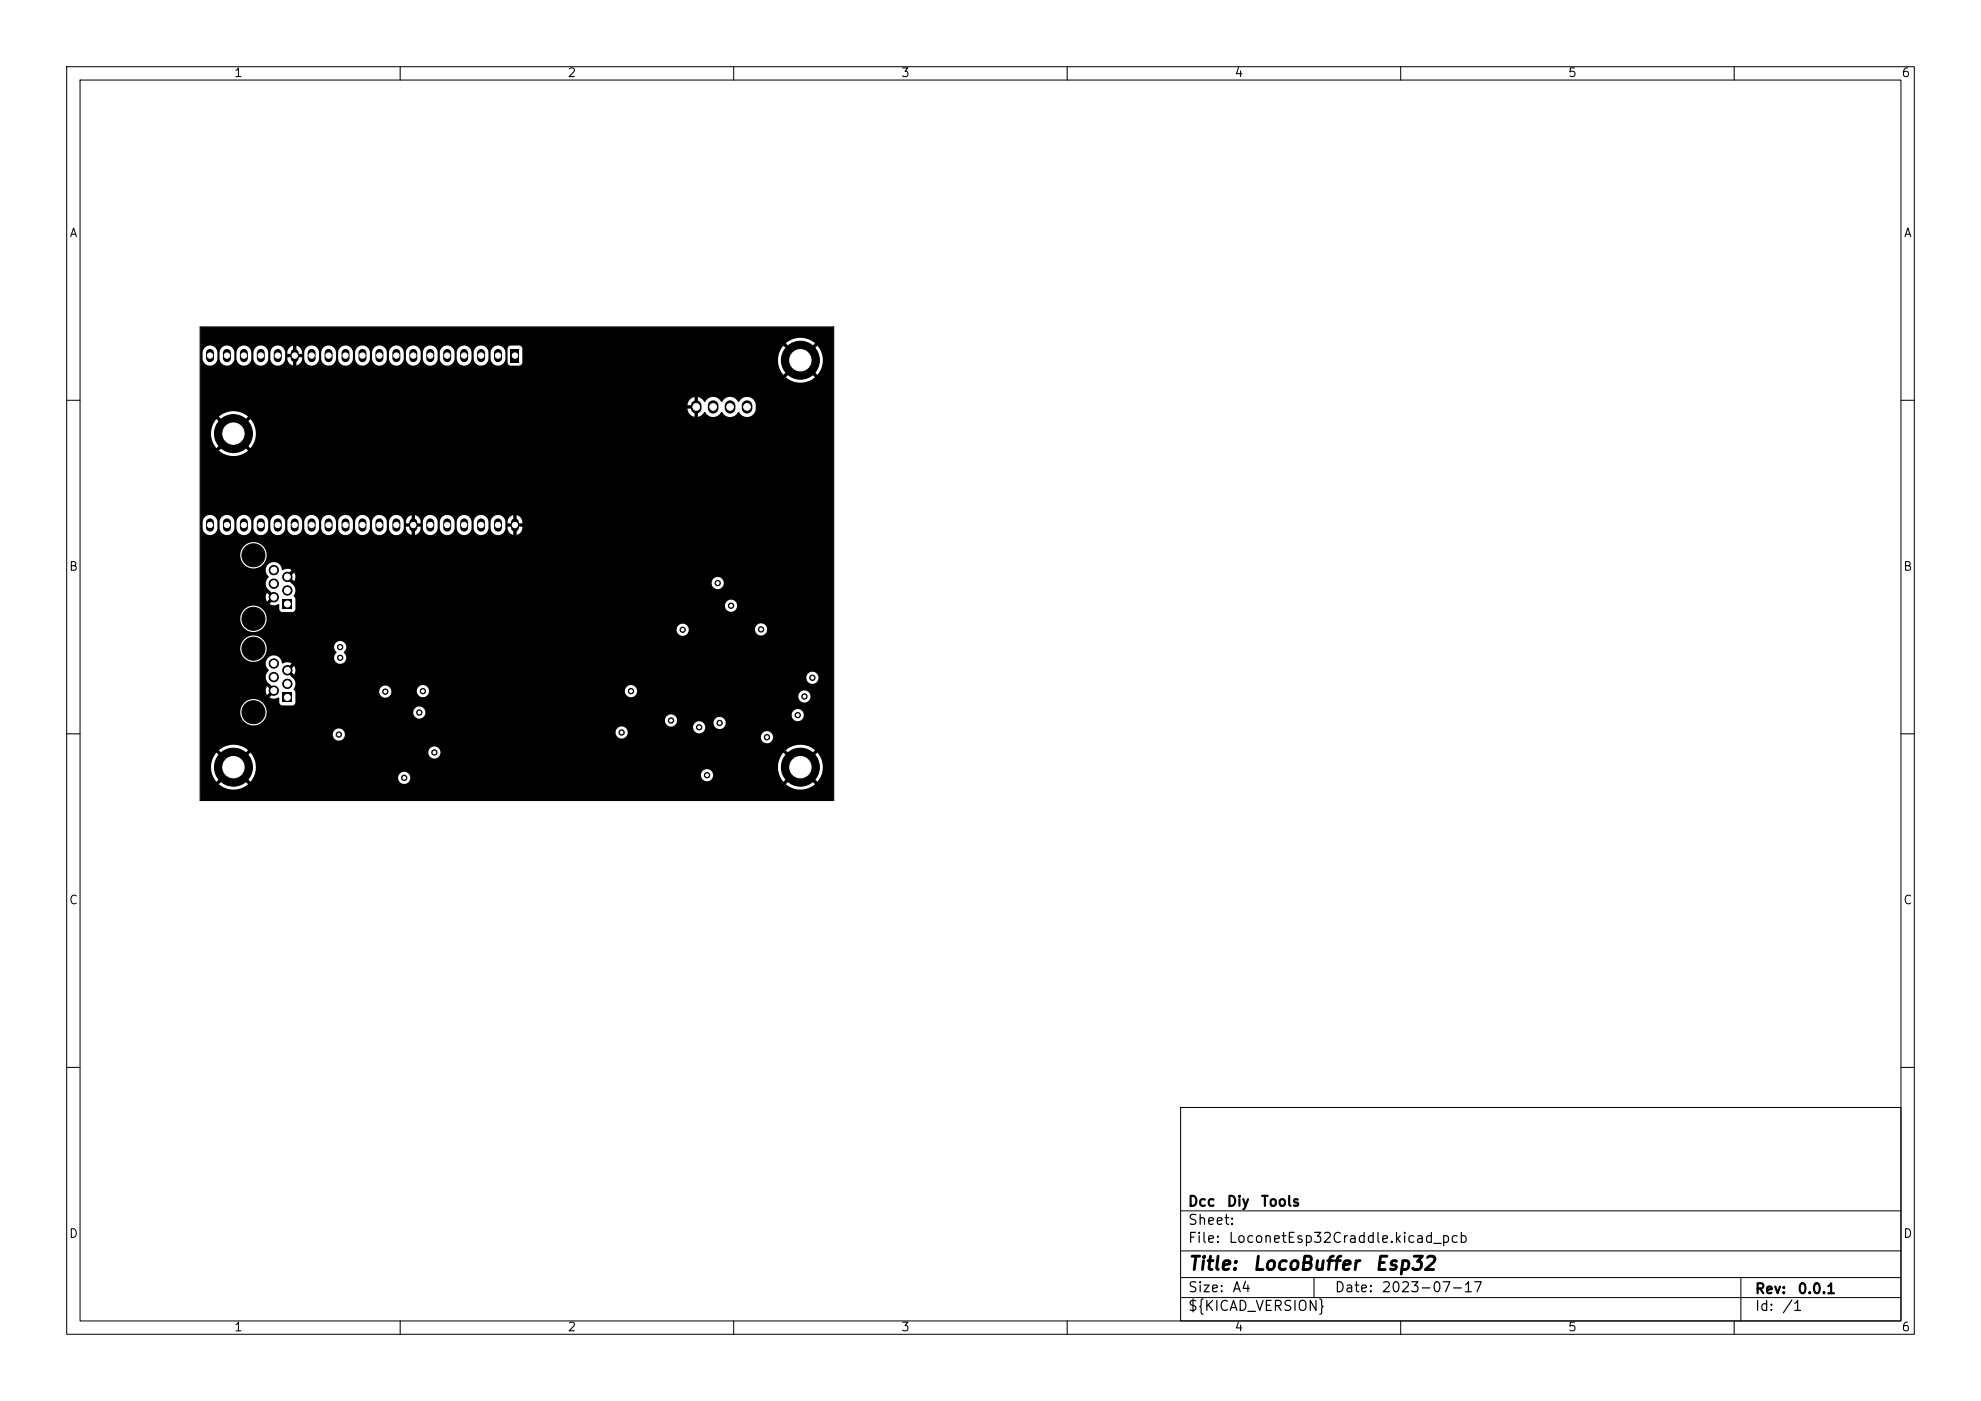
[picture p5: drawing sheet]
<svg xmlns="http://www.w3.org/2000/svg" width="297mm" height="210mm" viewBox="0 0 297 210" stroke-linecap="round" stroke-linejoin="round" font-family="sans-serif">
<g fill="none" stroke="#000" stroke-width=".15">
<path d="M10 10h277v190h-277zM12 12h273v186h-273zM60 10v2M110 10v2M160 10v2M210 10v2M260 10v2M30 49h95v71h-95zM10 60h2M285 60h2M10 110h2M285 110h2"/>
<path d="M10 160h2M177 166h108v32h-108zM285 160h2M60 198v2M110 198v2M160 198v2M177 194.5h108M177 191.5h108M177 187.5h108M177 181.5h108M197 191.5v3M210 198v2"/>
<path d="M260 198v2M261 191.5v6.5"/>
</g>
<path d="M76.6 52.3h1.2v2h-1.2zM30 49.1l94.8-.1 .2 .2-.1 70.8h-94.8l-.1-5.2h1.6a3.3 3.3 0 0 0 .9 2.4l1.2-1.3 .4 .4-1.3 1.2 .2 .2a3.4 3.4 0 0 0 4.2-.2l-1.3-1.2 .4-.4 1.2 1.3 .5-.7h21.7v.2a.91 .91 0 0 0 1.2 .8 .91 .91 0 0 0 .5-1.4h43.7v.2a.91 .91 0 0 0 1.4 .7 .91 .91 0 0 0 0-1.6 .91 .91 0 0 0-1.4 .7l-43.8-.1a.91 .91 0 0 0-1-.3 .91 .91 0 0 0-.6 .8h-21.7l.3-.7 .1-1h78.2l.2 1.3 .7 1.1 1.2-1.3 .4 .4-1.3 1.2a3.3 3.3 0 0 0 4.4 0l-1.3-1.2 .4-.4 1.2 1.3 .2-.2a3.4 3.4 0 0 0-.2-4.2l-1.2 1.3-.4-.4 1.3-1.2-.2-.2a3.4 3.4 0 0 0-4.2 .2l1.3 1.2-.4 .4-1.2-1.3-.7 1.1-.2 .9h-78.2l-.2-.9-.7-1.1-1.2 1.3-.4-.4 1-1h27.3a.91 .91 0 0 0 1.2 1 .91 .91 0 0 0 .3-1.6 .91 .91 0 0 0-1.4 .4l-.1 .2h-27.3l.3-.2-.2-.2a3.4 3.4 0 0 0-4.2 .2l1.3 1.2-.4 .4-1.2-1.3-.7 1.1-.2 .9h-1.6v-4.8h19.9v.2a.91 .91 0 0 0 1.1 .8 .91 .91 0 0 0 .6-1.3h40.7v.2a.91 .91 0 0 0 .6 .8 .91 .91 0 0 0 1-.3h20.2v.2a.91 .91 0 0 0 1.4 .7 .91 .91 0 0 0 0-1.6 .91 .91 0 0 0-1.4 .7h-20.2a.91 .91 0 0 0-.4-1.5h10.4v.2a.91 .91 0 0 0 1.4 .7 .91 .91 0 0 0 0-1.5h1.7v.2a.91 .91 0 0 0 1.4 .6 .91 .91 0 0 0 0-1.5 .91 .91 0 0 0-1.4 .7h-1.7l-.2-.2a.91 .91 0 0 0-1.2 .8h-10.4a.91 .91 0 0 0-1.2 .8h-40.7a.91 .91 0 0 0-1-.5 .91 .91 0 0 0-.7 .8h-19.9v-3.4h6v.3a1.98 1.98 0 0 0 1.5 1.8 1.98 1.98 0 0 0 2.1-.8h60.1v.2a.91 .91 0 0 0 .9 .8 .91 .91 0 0 0 .9-.8 .91 .91 0 0 0-.7-1h17.9v.2a.91 .91 0 0 0 1.4 .7 .91 .91 0 0 0 0-1.6 .91 .91 0 0 0-1.4 .7h-17.9a.91 .91 0 0 0-1.1 .8h-60.1l.3-.5 .1-.7h22a.91 .91 0 0 0 1.2 1 .91 .91 0 0 0 .3-1.6 .91 .91 0 0 0-1.5 .4v.2h-22a1.98 1.98 0 0 0-2-1.9 1.98 1.98 0 0 0-2 1.8h-6v-5.2h9.8v.2a1.21 1.21 0 0 0 .6 .9l.6 .6-.3 .2-.1 .1-.6-.5a1.2 1.2 0 0 0 0 1.3l.6-.6 .1 .2 .3 .2-.6 .6 .6 .1 .8-.1 .1 .9 .4 .2h1.5l.3-.1 .2-.3-.1-1.7h12.7a.91 .91 0 0 0 .9 1 .91 .91 0 0 0 .9-1.1h3.8v.2a.91 .91 0 0 0 1 .8 .91 .91 0 0 0 .8-1h29.4v.2a.91 .91 0 0 0 1.5 .6h24.5v.2a.91 .91 0 0 0 1.4 .7 .91 .91 0 0 0 0-1.6 .91 .91 0 0 0-1.4 .7h-24.5a.91 .91 0 0 0-.2-1.5 .91 .91 0 0 0-1.3 .7h-29.4v-.2a.91 .91 0 0 0-1-.6 .91 .91 0 0 0-.8 .8h-3.8l-.1-.1a.91 .91 0 0 0-.9-.6 .91 .91 0 0 0-.8 .8h-12.7l-.2-.4a1.2 1.2 0 0 0-.2-1.7h77.1v.2a.91 .91 0 0 0 1.4 .7 .91 .91 0 0 0 0-1.6 .91 .91 0 0 0-1.4 .7h-77.1l-.6-.6 .2-.1 .1-.2 .6 .5a1.2 1.2 0 0 0 0-1.3l-.6 .6-.1-.2-.2-.2 .5-.6a2.07 2.07 0 0 0-1.4 0 1.23 1.23 0 0 0-1.7-1 1.23 1.23 0 0 0-.3 2v.1l-.3 .4-.2 .5h-9.8v-4.3h6a1.98 1.98 0 0 0 2.1 2.1 1.98 1.98 0 0 0 1.8-2.3h10.2v.4l.4 .5-.1 .1a.91 .91 0 0 0-.1 1.3 .91 .91 0 0 0 1.4 0 .91 .91 0 0 0-.1-1.3l-.1-.1a.99 .99 0 0 0 .4-1 .99 .99 0 0 0-.8-.7 .91 .91 0 0 0-1 .8h-10.2a1.98 1.98 0 0 0-2-1.6 1.98 1.98 0 0 0-1.9 1.8h-6v-4.5h6v.3a1.98 1.98 0 0 0 3.2 1.4h62.2v.2a.91 .91 0 0 0 1.1 .8 .91 .91 0 0 0 .7-1h10v.1a.91 .91 0 0 0 1.4 .7 .91 .91 0 0 0 0-1.5 .91 .91 0 0 0-1.4 .7l-10-.1a.91 .91 0 0 0-.9-.7 .91 .91 0 0 0-.9 .8h-62.2h.1a1.98 1.98 0 0 0-.4-3.3 1.98 1.98 0 0 0-2.9 1.6h-6v-5.2h9.8v.2a1.21 1.21 0 0 0 .6 .9l.6 .6-.3 .2-.1 .1-.6-.5a1.2 1.2 0 0 0 0 1.3l.6-.6 .2 .3 .2 .1-.6 .5 .6 .2 .8-.1 .1 .9 .4 .2h1.7l.3-.4v-.6h64.4a.91 .91 0 0 0 1.2 1 .91 .91 0 0 0 .3-1.6 .91 .91 0 0 0-1.5 .4v.2h-64.4v-1a.38 .38 0 0 1-.1-.7 1.35 1.35 0 0 0-.6-1.7h63.1v.2a.91 .91 0 0 0 1.4 .7 .91 .91 0 0 0 0-1.6 .91 .91 0 0 0-1.4 .7h-63.1l-.4-.4 .2-.1 .1-.2 .6 .5a1.2 1.2 0 0 0 0-1.3l-.6 .6-.1-.2-.2-.2 .5-.6a2.07 2.07 0 0 0-1.4 0 1.23 1.23 0 0 0-1.7-1.1 1.23 1.23 0 0 0-.3 2.1v.1l-.3 .4-.2 .5h-9.8v-4.3h6v.3a1.98 1.98 0 0 0 3 1.5 1.98 1.98 0 0 0 0-3.4 1.98 1.98 0 0 0-3 1.6h-6v-4.9h.4v1a1.11 1.11 0 0 0 1.1 1 1.11 1.11 0 0 0 1.1-1v-1h.3v1.2a1.11 1.11 0 0 0 1.2 .8 1.11 1.11 0 0 0 1-1v-1h.4v1.2a1.11 1.11 0 0 0 1.2 .8 1.11 1.11 0 0 0 1-1v-1h.3v1.2a1.11 1.11 0 0 0 1.2 .8 1.11 1.11 0 0 0 1-1v-1h.3l.1 1.2a1.11 1.11 0 0 0 1.1 .8 1.11 1.11 0 0 0 1.1-1v-1h.3v1.2a1.11 1.11 0 0 0 1.2 .8 1.11 1.11 0 0 0 1-1v-1h.3v1.2a1.11 1.11 0 0 0 1.2 .8 1.11 1.11 0 0 0 1-1v-1h.4v1.2a1.11 1.11 0 0 0 1.2 .8 1.11 1.11 0 0 0 1-1v-1h.3v1.2a1.11 1.11 0 0 0 1.2 .8 1.11 1.11 0 0 0 1-1v-1h.3l.1 1.2a1.11 1.11 0 0 0 1.1 .8 1.11 1.11 0 0 0 1.1-1v-1h.3v1.2a1.11 1.11 0 0 0 1.2 .8 1.11 1.11 0 0 0 1-1v-1h.3v1.2a1.11 1.11 0 0 0 1.2 .8 1.11 1.11 0 0 0 1-1v-1h.4v.2h.8l-.1 .2 .1 .4h-.8a1.12 1.12 0 0 0 .8 1.2v-1.2l.2 .1 .3-.1v1.2a1.12 1.12 0 0 0 .9-1.2h-.8l.1-.2-.1-.4h.8v-.2h.3v1a1.11 1.11 0 0 0 1.1 1 1.11 1.11 0 0 0 1.1-1v-1h.3l.1 1.2a1.11 1.11 0 0 0 1.1 .8 1.11 1.11 0 0 0 1.1-1v-1h.3v1.2a1.11 1.11 0 0 0 1.2 .8 1.11 1.11 0 0 0 1-1v-1h.3v1.2a1.11 1.11 0 0 0 1.2 .8 1.11 1.11 0 0 0 1-1v-1h.4v1.2a1.11 1.11 0 0 0 1.2 .8 1.11 1.11 0 0 0 1-1v-1h.3v.2h.8l-.1 .2 .1 .4h-.8a1.12 1.12 0 0 0 .8 1.2v-1.2l.3 .1 .3-.1v1.2a1.12 1.12 0 0 0 .8-1.2h-.8l.1-.2-.1-.4h.8v-.2a1.11 1.11 0 0 0-.8-1v1.2l-.2-.1-.4 .1v-1.2a1.11 1.11 0 0 0-.8 1h-.3l-.1-.2a1.11 1.11 0 0 0-1.1-.8 1.11 1.11 0 0 0-1 1h-.4v-.2a1.11 1.11 0 0 0-1.2-.8 1.11 1.11 0 0 0-1 1h-.3v-.2a1.11 1.11 0 0 0-1.2-.8 1.11 1.11 0 0 0-1 1h-.3l-.1-.2a1.11 1.11 0 0 0-1.1-.8 1.11 1.11 0 0 0-1.1 1h-.3v-.2a1.11 1.11 0 0 0-1.2-.8 1.11 1.11 0 0 0-1 1h-.3l-.1-.2a1.11 1.11 0 0 0-.8-.8v1.2l-.2-.1-.3 .1v-1.2a1.11 1.11 0 0 0-.8 1h-.4v-.2a1.11 1.11 0 0 0-1.2-.8 1.11 1.11 0 0 0-1 1h-.3v-.2a1.11 1.11 0 0 0-1.2-.8 1.11 1.11 0 0 0-1 1h-.3l-.1-.2a1.11 1.11 0 0 0-1.1-.8 1.11 1.11 0 0 0-1.1 1h-.3v-.2a1.11 1.11 0 0 0-1.2-.8 1.11 1.11 0 0 0-1 1h-.3l-.1-.2a1.11 1.11 0 0 0-1.1-.8 1.11 1.11 0 0 0-1 1h-.4v-.2a1.11 1.11 0 0 0-1.2-.8 1.11 1.11 0 0 0-1 1h-.3v-.2a1.11 1.11 0 0 0-1.2-.8 1.11 1.11 0 0 0-1 1h-.3l-.1-.2a1.11 1.11 0 0 0-1.1-.8 1.11 1.11 0 0 0-1.1 1h-.3v-.2a1.11 1.11 0 0 0-1.2-.8 1.11 1.11 0 0 0-1 1h-.3l-.1-.2a1.11 1.11 0 0 0-1.1-.8 1.11 1.11 0 0 0-1 1h-.4a1.11 1.11 0 0 0-1.1-1 1.11 1.11 0 0 0-1.1 1h-.3v-.2a1.11 1.11 0 0 0-1.2-.8 1.11 1.11 0 0 0-1 1h-.4v-13.4h1.6l.2 1.3 .7 1.1 1.2-1.3 .4 .4-1.3 1.2a3.3 3.3 0 0 0 4.4 0l-1.3-1.2 .4-.4 1.2 1.3 .2-.2a3.4 3.4 0 0 0-.2-4.2l-1.2 1.3-.4-.4 1.3-1.2-.2-.2a3.4 3.4 0 0 0-4.2 .2l1.3 1.2-.4 .4-1.2-1.3-.7 1.1-.2 .9h-1.6v-4.1h73.9v.6h-.8a1.3 1.3 0 0 0 1 1.2v-1.1h.5v1.1l.6-.3 .5-.5a1.43 1.43 0 0 0 2.5 0 1.43 1.43 0 0 0 2.5 0 1.36 1.36 0 0 0 1.5 .8 1.36 1.36 0 0 0 1.1-1.2v-.8a1.37 1.37 0 0 0-1.2-1 1.37 1.37 0 0 0-1.4 .8 1.43 1.43 0 0 0-2.5 0 1.43 1.43 0 0 0-2.6 0l-.4-.5-.6-.3v1.1h-.5v-1.1a1.3 1.3 0 0 0-1 1.2h-73.1v-7.9h.4v1a1.11 1.11 0 0 0 1.1 1 1.11 1.11 0 0 0 1.1-1v-1h.3v1.2a1.11 1.11 0 0 0 1.2 .8 1.11 1.11 0 0 0 1-1v-1h.4v1.2a1.11 1.11 0 0 0 1.2 .8 1.11 1.11 0 0 0 1-1v-1h.3v1.2a1.11 1.11 0 0 0 1.2 .8 1.11 1.11 0 0 0 1-1v-1h.3l.1 1.2a1.11 1.11 0 0 0 1.1 .8 1.11 1.11 0 0 0 1.1-1v-1h.3v.2h.8l-.1 .2 .1 .4h-.8a1.12 1.12 0 0 0 .8 1.2v-1.2l.2 .1 .3-.1v1.2a1.12 1.12 0 0 0 .9-1.2h-.8l.1-.2-.1-.4h.8v-.2h.3v1a1.11 1.11 0 0 0 1.1 1 1.11 1.11 0 0 0 1.1-1v-1h.4v1.2a1.11 1.11 0 0 0 1.2 .8 1.11 1.11 0 0 0 1-1v-1h.3v1.2a1.11 1.11 0 0 0 1.2 .8 1.11 1.11 0 0 0 1-1v-1h.3l.1 1.2a1.11 1.11 0 0 0 1.1 .8 1.11 1.11 0 0 0 1.1-1v-1h.3v1.2a1.11 1.11 0 0 0 1.2 .8 1.11 1.11 0 0 0 1-1v-1h.3v1.2a1.11 1.11 0 0 0 1.2 .8 1.11 1.11 0 0 0 1-1v-1h.4v1.2a1.11 1.11 0 0 0 1.2 .8 1.11 1.11 0 0 0 1-1v-1h.3v1.2a1.11 1.11 0 0 0 1.2 .8 1.11 1.11 0 0 0 1-1v-1h.3l.1 1.2a1.11 1.11 0 0 0 1.1 .8 1.11 1.11 0 0 0 1.1-1v-1h.3v1.2a1.11 1.11 0 0 0 1.2 .8 1.11 1.11 0 0 0 1-1v-1h.3v1.2a1.11 1.11 0 0 0 1.2 .8 1.11 1.11 0 0 0 1-1v-1h.4v1.2a1.11 1.11 0 0 0 1.2 .8 1.11 1.11 0 0 0 1-1v-1l-.2-.5h.5v2.1l.1 .3 .4 .1h1.4l.3-.4v-.6h38.3l.2 1.3 .7 1.1 1.2-1.3 .4 .4-1.3 1.2a3.3 3.3 0 0 0 4.4 0l-1.3-1.2 .4-.4 1.2 1.3 .2-.2a3.4 3.4 0 0 0-.2-4.2l-1.2 1.3-.4-.4 1.3-1.2-.2-.2a3.4 3.4 0 0 0-4.2 .2l1.3 1.2-.4 .4-1.2-1.3-.7 1.1-.2 .9h-38.3v-1.6l-.3-.4h-1.5l-.3 .1-.1 .4h-.5a1.11 1.11 0 0 0-1.2-.5 1.11 1.11 0 0 0-.8 1h-.4v-.2a1.11 1.11 0 0 0-1.2-.8 1.11 1.11 0 0 0-1 1h-.3v-.2a1.11 1.11 0 0 0-1.2-.8 1.11 1.11 0 0 0-1 1h-.3l-.1-.2a1.11 1.11 0 0 0-1.1-.8 1.11 1.11 0 0 0-1.1 1h-.3v-.2a1.11 1.11 0 0 0-1.2-.8 1.11 1.11 0 0 0-1 1h-.3l-.1-.2a1.11 1.11 0 0 0-1.1-.8 1.11 1.11 0 0 0-1 1h-.4v-.2a1.11 1.11 0 0 0-1.2-.8 1.11 1.11 0 0 0-1 1h-.3v-.2a1.11 1.11 0 0 0-1.2-.8 1.11 1.11 0 0 0-1 1h-.3l-.1-.2a1.11 1.11 0 0 0-1.1-.8 1.11 1.11 0 0 0-1.1 1h-.3v-.2a1.11 1.11 0 0 0-1.2-.8 1.11 1.11 0 0 0-1 1h-.3l-.1-.2a1.11 1.11 0 0 0-1.1-.8 1.11 1.11 0 0 0-1 1h-.4v-.2a1.11 1.11 0 0 0-1.2-.8 1.11 1.11 0 0 0-1 1h-.3v-.2a1.11 1.11 0 0 0-.9-.8v1.2l-.2-.1-.3 .1v-1.2a1.11 1.11 0 0 0-.8 1h-.3l-.1-.2a1.11 1.11 0 0 0-1.1-.8 1.11 1.11 0 0 0-1.1 1h-.3v-.2a1.11 1.11 0 0 0-1.2-.8 1.11 1.11 0 0 0-1 1h-.3l-.1-.2a1.11 1.11 0 0 0-1.1-.8 1.11 1.11 0 0 0-1 1h-.4v-.2a1.11 1.11 0 0 0-1.2-.8 1.11 1.11 0 0 0-1 1h-.3v-.2a1.11 1.11 0 0 0-1.2-.8 1.11 1.11 0 0 0-1 1h-.4zM42.4 89.8h1.4v1.4h-1.4zM42.4 103.8h1.4v1.4h-1.4z" fill="#000"/>
<g fill="#000" stroke="#000" stroke-width=".15">
<circle cx="120" cy="54" r="2.85"/>
<circle cx="35" cy="65" r="2.85"/>
<circle cx="38" cy="83.2" r="1.72"/>
<circle cx="38" cy="92.8" r="1.72"/>
<circle cx="38" cy="97.2" r="1.72"/>
<circle cx="41" cy="87.5" r=".7"/>
<circle cx="41" cy="99.5" r=".7"/>
<circle cx="41" cy="85.5" r=".7"/>
<circle cx="41" cy="89.5" r=".7"/>
<circle cx="43.1" cy="88.5" r=".7"/>
<circle cx="43.1" cy="86.5" r=".7"/>
<circle cx="51" cy="97" r=".4"/>
<circle cx="51" cy="98.6" r=".4"/>
<circle cx="102.3" cy="94.4" r=".4"/>
<circle cx="107.6" cy="87.4" r=".4"/>
<circle cx="109.6" cy="90.8" r=".4"/>
<circle cx="114.1" cy="94.3" r=".4"/>
<circle cx="35" cy="115" r="2.85"/>
<circle cx="38" cy="106.8" r="1.72"/>
<circle cx="41" cy="101.5" r=".7"/>
<circle cx="41" cy="103.5" r=".7"/>
<circle cx="43.1" cy="102.5" r=".7"/>
<circle cx="43.1" cy="100.5" r=".7"/>
<circle cx="50.8" cy="110.1" r=".4"/>
<circle cx="57.8" cy="103.7" r=".4"/>
<circle cx="60.6" cy="116.6" r=".4"/>
<circle cx="62.9" cy="106.8" r=".4"/>
<circle cx="63.4" cy="103.6" r=".4"/>
<circle cx="65.1" cy="112.8" r=".4"/>
<circle cx="93.2" cy="109.8" r=".4"/>
<circle cx="94.6" cy="103.6" r=".4"/>
<circle cx="100.6" cy="108" r=".4"/>
<circle cx="104.8" cy="109" r=".4"/>
<circle cx="106" cy="116.2" r=".4"/>
<circle cx="107.9" cy="108.4" r=".4"/>
<circle cx="115" cy="110.5" r=".4"/>
<circle cx="119.6" cy="107.2" r=".4"/>
<circle cx="120" cy="115" r="2.85"/>
<circle cx="120.6" cy="104.4" r=".4"/>
<circle cx="121.8" cy="101.6" r=".4"/>
</g>
<g fill="none" stroke="#000" stroke-width="1.2">
<path d="M31.5 52.9v.8M34 52.9v.8M36.6 52.9v.8M39.1 52.9v.8M41.6 52.9v.8M44.2 52.9v.8M46.7 52.9v.8M49.3 52.9v.8M51.8 52.9v.8M54.3 52.9v.8M56.9 52.9v.8M59.4 52.9v.8"/>
<path d="M62 52.9v.8M64.5 52.9v.8M67 52.9v.8M69.6 52.9v.8M72.1 52.9v.8M74.7 52.9v.8M31.5 78.3v.8M34 78.3v.8M36.6 78.3v.8M39.1 78.3v.8M41.6 78.3v.8M44.2 78.3v.8"/>
<path d="M46.7 78.3v.8M49.3 78.3v.8M51.8 78.3v.8M54.3 78.3v.8M56.9 78.3v.8M59.4 78.3v.8M62 78.3v.8M64.5 78.3v.8M67 78.3v.8M69.6 78.3v.8M72.1 78.3v.8M74.7 78.3v.8"/>
<path d="M77.2 78.3v.8"/>
</g>
<path d="M104.4 60.8v.4M106.9 60.8v.4M109.5 60.8v.4M112 60.8v.4" fill="none" stroke="#000" stroke-width="1.6"/>
<g fill="#fff" stroke="#fff" stroke-width=".15">
<circle cx="65.1" cy="112.8" r=".2"/>
<circle cx="106" cy="116.2" r=".2"/>
<circle cx="63.4" cy="103.6" r=".2"/>
<circle cx="107.9" cy="108.4" r=".2"/>
<circle cx="50.8" cy="110.1" r=".2"/>
<circle cx="102.3" cy="94.4" r=".2"/>
<circle cx="57.8" cy="103.7" r=".2"/>
<circle cx="104.8" cy="109" r=".2"/>
<circle cx="62.9" cy="106.8" r=".2"/>
<circle cx="114.1" cy="94.3" r=".2"/>
<circle cx="60.6" cy="116.6" r=".2"/>
<circle cx="115" cy="110.5" r=".2"/>
<circle cx="107.6" cy="87.4" r=".2"/>
<circle cx="109.6" cy="90.8" r=".2"/>
<circle cx="93.2" cy="109.8" r=".2"/>
<circle cx="121.8" cy="101.6" r=".2"/>
<circle cx="120.6" cy="104.4" r=".2"/>
<circle cx="119.6" cy="107.2" r=".2"/>
<circle cx="100.6" cy="108" r=".2"/>
<circle cx="94.6" cy="103.6" r=".2"/>
<circle cx="51" cy="98.6" r=".2"/>
<circle cx="51" cy="97" r=".2"/>
<circle cx="43.1" cy="90.5" r=".44"/>
<circle cx="41" cy="89.5" r=".44"/>
<circle cx="43.1" cy="88.5" r=".44"/>
<circle cx="41" cy="87.5" r=".44"/>
<circle cx="43.1" cy="86.5" r=".44"/>
<circle cx="41" cy="85.5" r=".44"/>
<circle cx="43.1" cy="104.5" r=".45"/>
<circle cx="41" cy="103.5" r=".45"/>
<circle cx="43.1" cy="102.5" r=".45"/>
<circle cx="41" cy="101.5" r=".45"/>
<circle cx="43.1" cy="100.5" r=".45"/>
<circle cx="41" cy="99.5" r=".45"/>
<circle cx="35" cy="65" r="1.6"/>
<circle cx="35" cy="115" r="1.6"/>
<circle cx="120" cy="115" r="1.6"/>
<circle cx="120" cy="54" r="1.6"/>
<circle cx="77.2" cy="53.3" r=".4"/>
<circle cx="74.7" cy="53.3" r=".4"/>
<circle cx="72.1" cy="53.3" r=".4"/>
<circle cx="69.6" cy="53.3" r=".4"/>
<circle cx="67" cy="53.3" r=".4"/>
<circle cx="64.5" cy="53.3" r=".4"/>
<circle cx="62" cy="53.3" r=".4"/>
<circle cx="59.4" cy="53.3" r=".4"/>
<circle cx="56.9" cy="53.3" r=".4"/>
<circle cx="54.3" cy="53.3" r=".4"/>
<circle cx="51.8" cy="53.3" r=".4"/>
<circle cx="49.3" cy="53.3" r=".4"/>
<circle cx="46.7" cy="53.3" r=".4"/>
<circle cx="44.2" cy="53.3" r=".4"/>
<circle cx="41.6" cy="53.3" r=".4"/>
<circle cx="39.1" cy="53.3" r=".4"/>
<circle cx="36.6" cy="53.3" r=".4"/>
<circle cx="34" cy="53.3" r=".4"/>
<circle cx="31.5" cy="53.3" r=".4"/>
<circle cx="31.5" cy="78.7" r=".4"/>
<circle cx="34" cy="78.7" r=".4"/>
<circle cx="36.6" cy="78.7" r=".4"/>
<circle cx="39.1" cy="78.7" r=".4"/>
<circle cx="41.6" cy="78.7" r=".4"/>
<circle cx="44.2" cy="78.7" r=".4"/>
<circle cx="46.7" cy="78.7" r=".4"/>
<circle cx="49.3" cy="78.7" r=".4"/>
<circle cx="51.8" cy="78.7" r=".4"/>
<circle cx="54.3" cy="78.7" r=".4"/>
<circle cx="56.9" cy="78.7" r=".4"/>
<circle cx="59.4" cy="78.7" r=".4"/>
<circle cx="62" cy="78.7" r=".4"/>
<circle cx="64.5" cy="78.7" r=".4"/>
<circle cx="67" cy="78.7" r=".4"/>
<circle cx="69.6" cy="78.7" r=".4"/>
<circle cx="72.1" cy="78.7" r=".4"/>
<circle cx="74.7" cy="78.7" r=".4"/>
<circle cx="77.2" cy="78.7" r=".4"/>
<circle cx="104.4" cy="61" r=".5"/>
<circle cx="106.9" cy="61" r=".5"/>
<circle cx="109.5" cy="61" r=".5"/>
<circle cx="112" cy="61" r=".5"/>
</g>
<g font-size="2">
<text x="178" y="190.9">Title:</text>
<text x="187.7" y="190.9">LocoBuffer</text>
<text x="206" y="190.9">Esp32</text>
</g>
<g font-size="1.5">
<text x="178" y="184">Sheet:</text>
<text x="178" y="181.2">Dcc</text>
<text x="183.8" y="181.2">Diy</text>
<text x="188.9" y="181.2">Tools</text>
<text x="178" y="186.7">File:</text>
<text x="184.1" y="186.7">LoconetEsp32Craddle.kicad_pcb</text>
<text x="178" y="196.9">${KICAD_VERSION}</text>
<text x="178" y="194.1">Size:</text>
<text x="184.7" y="194.1">A4</text>
<text x="200" y="194.1">Date:</text>
<text x="207" y="194.1">2023-07-17</text>
<text x="263" y="194.3">Rev:</text>
<text x="263" y="196.9">Id:</text>
<text x="267.1" y="196.9">/1</text>
<text x="269.4" y="194.3">0.0.1</text>
</g>
<g font-size="1.3">
<text x="35" y="11.9">1</text>
<text x="85" y="11.9">2</text>
<text x="135" y="11.9">3</text>
<text x="185" y="11.9">4</text>
<text x="235" y="11.9">5</text>
<text x="285" y="11.9">6</text>
<text x="10.3" y="35.9">A</text>
<text x="285.4" y="35.9">A</text>
<text x="10.3" y="85.9">B</text>
<text x="285.3" y="85.9">B</text>
<text x="10.3" y="135.9">C</text>
<text x="285.3" y="135.9">C</text>
<text x="10.3" y="185.9">D</text>
<text x="285.3" y="185.9">D</text>
<text x="35" y="199.9">1</text>
<text x="85" y="199.9">2</text>
<text x="135" y="199.9">3</text>
<text x="185" y="199.9">4</text>
<text x="235" y="199.9">5</text>
<text x="285" y="199.9">6</text>
</g>
</svg>
